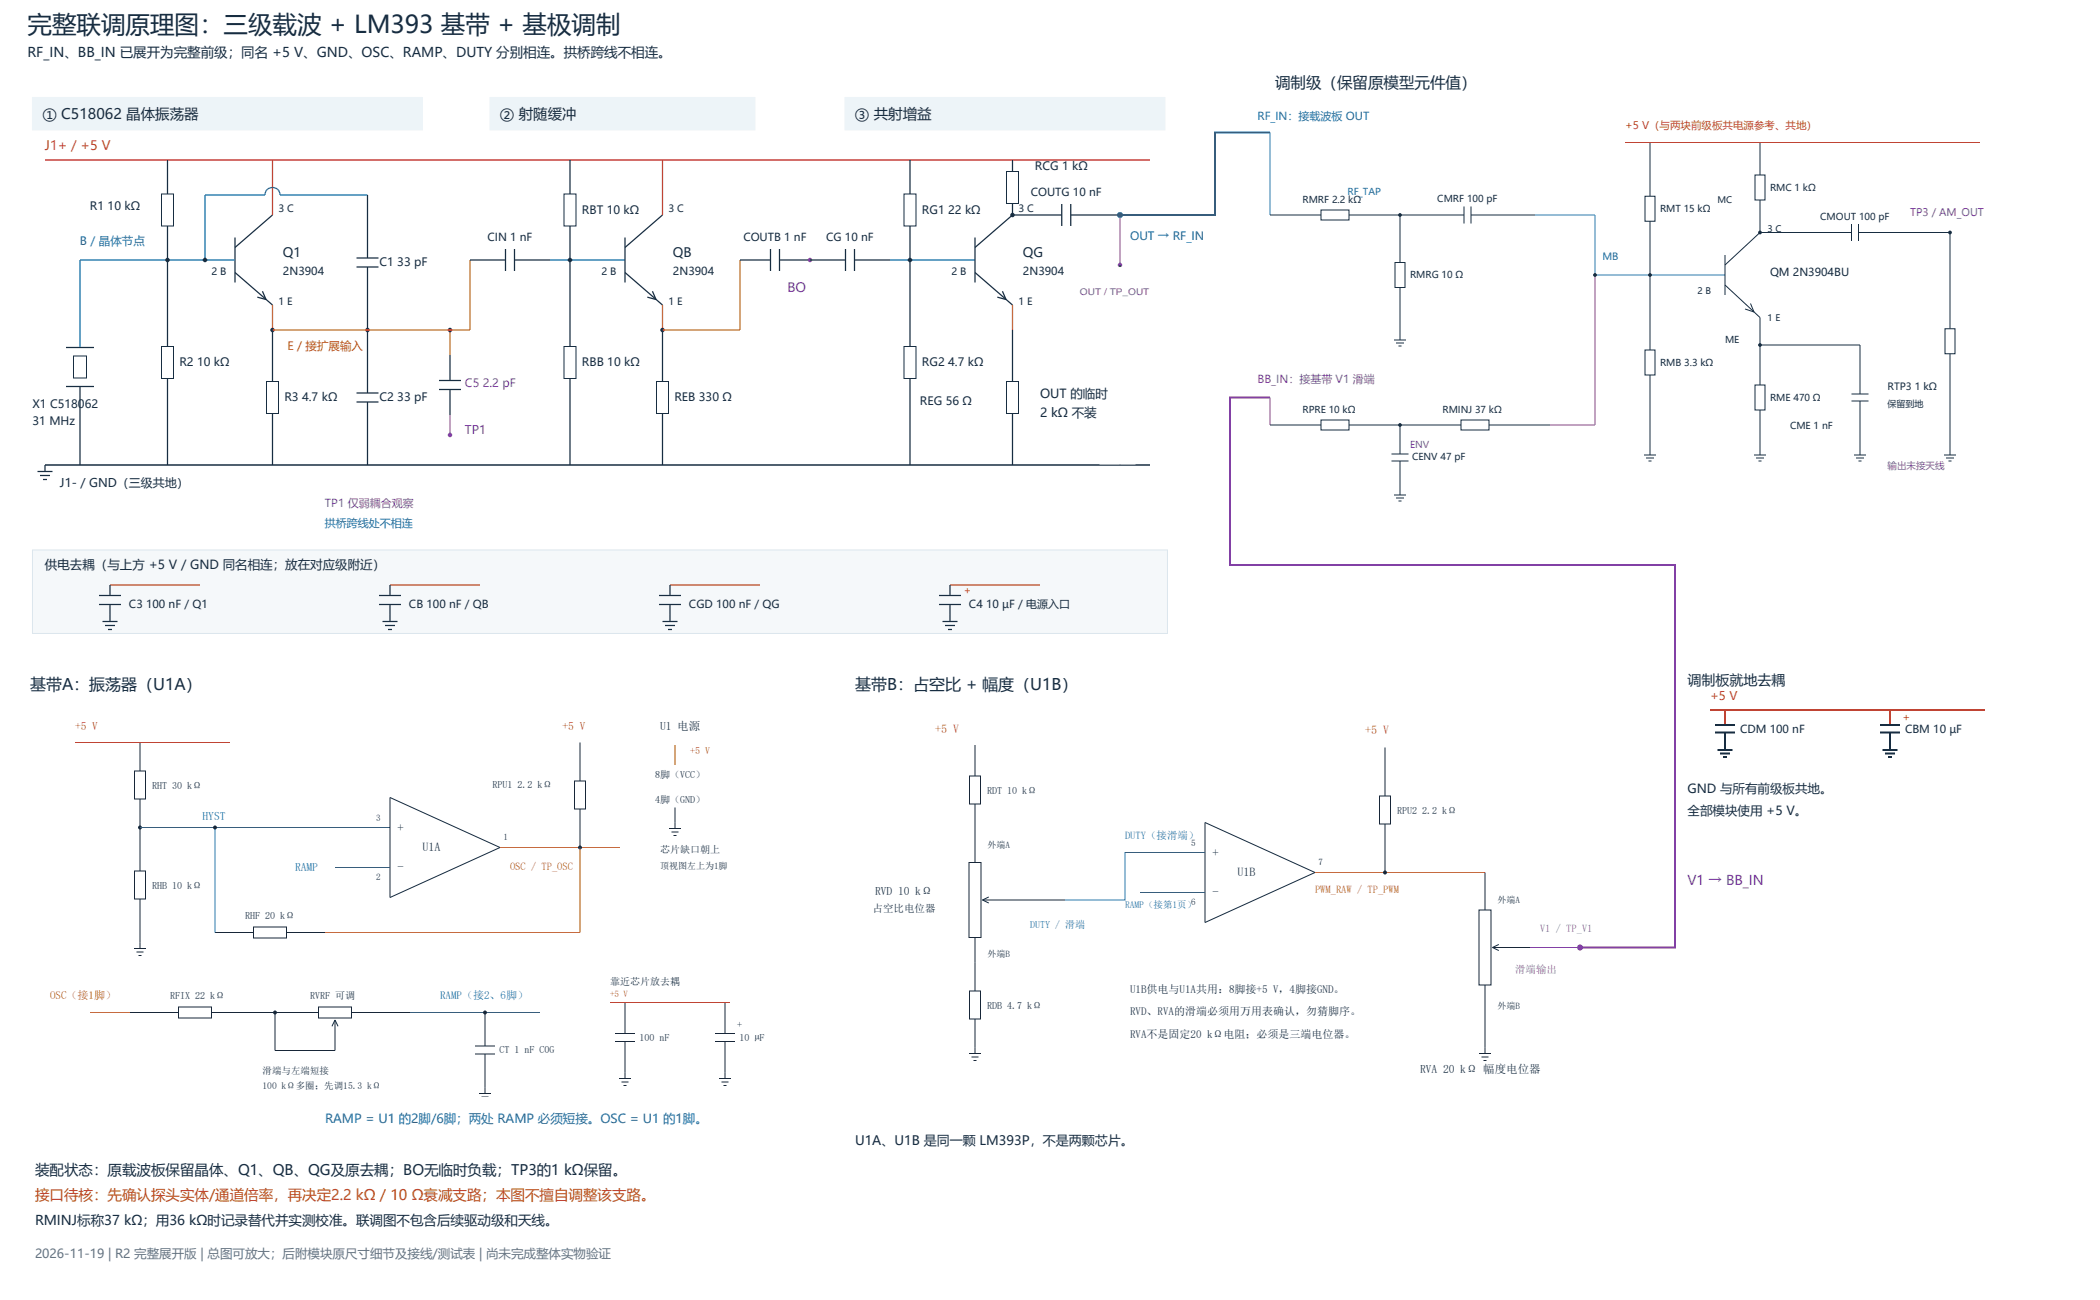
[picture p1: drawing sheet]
<svg xmlns="http://www.w3.org/2000/svg" width="1482mm" height="917mm" viewBox="0 0 1482 917" stroke-linecap="round" stroke-linejoin="round" font-family="sans-serif">
<g fill="#edf4f8" stroke="#edf4f8" stroke-width=".71" stroke-linecap="butt">
<path d="M23 69h275v23h-275z" fill-rule="evenodd"/>
<path d="M346 69h187v23h-187z" fill-rule="evenodd"/>
<path d="M596 69h226v23h-226z" fill-rule="evenodd"/>
</g>
<path d="M32 113h779" fill="none" stroke="#c43c36" stroke-width="1.1" stroke-linecap="butt"/>
<path d="M32 328h779" fill="none" stroke="#172d41" stroke-width="1.1" stroke-linecap="butt"/>
<path d="M118 113v24M192 152l-26 23M166 168v31M166 192l26 23M185 205l3 6-6-1M26 333h11M28 335h7M30 338h3M32 328v5" fill="none" stroke="#172d41" stroke-width=".88" stroke-linecap="butt"/>
<path d="M192 113v39" fill="none" stroke="#c43c36" stroke-width=".88" stroke-linecap="butt"/>
<path d="M114 137h8v22h-8z" fill-rule="evenodd" fill="#fff" stroke="#172d41" stroke-width=".71" stroke-linecap="butt"/>
<path d="M118 159v85" fill="none" stroke="#172d41" stroke-width=".88" stroke-linecap="butt"/>
<path d="M114 244h8v23h-8z" fill-rule="evenodd" fill="#fff" stroke="#172d41" stroke-width=".71" stroke-linecap="butt"/>
<path d="M118 267v61" fill="none" stroke="#172d41" stroke-width=".88" stroke-linecap="butt"/>
<path d="M56 183h110" fill="none" stroke="#146fa5" stroke-width=".88" stroke-linecap="butt"/>
<circle cx="118" cy="183" r="1.6" fill="#172d41"/>
<path d="M56 183v62" fill="none" stroke="#146fa5" stroke-width=".88" stroke-linecap="butt"/>
<path d="M47 245h19" fill="none" stroke="#172d41" stroke-width=".88" stroke-linecap="butt"/>
<path d="M52 251h9v16h-9z" fill-rule="evenodd" fill="#fff" stroke="#172d41" stroke-width=".71" stroke-linecap="butt"/>
<path d="M192 233v36M47 273h19M56 273v55" fill="none" stroke="#172d41" stroke-width=".88" stroke-linecap="butt"/>
<path d="M192 215v18" fill="none" stroke="#b36b00" stroke-width=".88" stroke-linecap="butt"/>
<path d="M188 269h8v23h-8z" fill-rule="evenodd" fill="#fff" stroke="#172d41" stroke-width=".71" stroke-linecap="butt"/>
<path d="M192 292v36" fill="none" stroke="#172d41" stroke-width=".88" stroke-linecap="butt"/>
<circle cx="192" cy="233" r="1.6" fill="#172d41"/>
<path d="M145 138v45" fill="none" stroke="#146fa5" stroke-width=".88" stroke-linecap="butt"/>
<circle cx="145" cy="183" r="1.6" fill="#172d41"/>
<path d="M145 138h42a5 5 0 0 1 5-6 5 5 0 0 1 6 6h61" fill="none" stroke="#146fa5" stroke-width=".88" stroke-linecap="butt"/>
<path d="M259 138v44M252 182h15M252 188h15M259 188v89M252 277h15M252 284h15M259 284v44" fill="none" stroke="#172d41" stroke-width=".88" stroke-linecap="butt"/>
<circle cx="259" cy="233" r="1.6" fill="#172d41"/>
<path d="M192 233h108M317 233v17" fill="none" stroke="#b36b00" stroke-width=".88" stroke-linecap="butt"/>
<circle cx="317" cy="233" r="1.6" fill="#172d41"/>
<path d="M317 250v18M310 268h15M310 275h15M317 275v18" fill="none" stroke="#172d41" stroke-width=".88" stroke-linecap="butt"/>
<path d="M317 293v14" fill="none" stroke="#8240a5" stroke-width=".88" stroke-linecap="butt"/>
<circle cx="317" cy="307" r="1.6" fill="#8240a5"/>
<path d="M332 183v50h-32" fill="none" stroke="#b36b00" stroke-width=".88" stroke-linecap="butt"/>
<path d="M402 113v24M357 176v15M363 176v15M332 183h25M363 183h25" fill="none" stroke="#172d41" stroke-width=".88" stroke-linecap="butt"/>
<path d="M388 183h53" fill="none" stroke="#146fa5" stroke-width=".88" stroke-linecap="butt"/>
<path d="M398 137h8v22h-8z" fill-rule="evenodd" fill="#fff" stroke="#172d41" stroke-width=".71" stroke-linecap="butt"/>
<path d="M402 159v85" fill="none" stroke="#172d41" stroke-width=".88" stroke-linecap="butt"/>
<path d="M398 244h8v23h-8z" fill-rule="evenodd" fill="#fff" stroke="#172d41" stroke-width=".71" stroke-linecap="butt"/>
<path d="M402 267v61" fill="none" stroke="#172d41" stroke-width=".88" stroke-linecap="butt"/>
<circle cx="402" cy="183" r="1.6" fill="#172d41"/>
<path d="M467 152l-26 23M441 168v31M441 192l26 23M460 205l3 6-6-1" fill="none" stroke="#172d41" stroke-width=".88" stroke-linecap="butt"/>
<path d="M467 113v39" fill="none" stroke="#c43c36" stroke-width=".88" stroke-linecap="butt"/>
<path d="M467 215v18" fill="none" stroke="#b36b00" stroke-width=".88" stroke-linecap="butt"/>
<circle cx="467" cy="233" r="1.6" fill="#172d41"/>
<path d="M467 233v36" fill="none" stroke="#172d41" stroke-width=".88" stroke-linecap="butt"/>
<path d="M463 269h9v23h-9z" fill-rule="evenodd" fill="#fff" stroke="#172d41" stroke-width=".71" stroke-linecap="butt"/>
<path d="M544 176v15M550 176v15M522 183h22M550 183h21M467 292v36" fill="none" stroke="#172d41" stroke-width=".88" stroke-linecap="butt"/>
<path d="M522 183v50h-55" fill="none" stroke="#b36b00" stroke-width=".88" stroke-linecap="butt"/>
<circle cx="571" cy="183" r="1.6" fill="#8240a5"/>
<path d="M642 113v24M597 176v15M603 176v15M571 183h26M603 183h25" fill="none" stroke="#172d41" stroke-width=".88" stroke-linecap="butt"/>
<path d="M628 183h60" fill="none" stroke="#146fa5" stroke-width=".88" stroke-linecap="butt"/>
<path d="M638 137h8v22h-8z" fill-rule="evenodd" fill="#fff" stroke="#172d41" stroke-width=".71" stroke-linecap="butt"/>
<path d="M642 159v85" fill="none" stroke="#172d41" stroke-width=".88" stroke-linecap="butt"/>
<path d="M638 244h8v23h-8z" fill-rule="evenodd" fill="#fff" stroke="#172d41" stroke-width=".71" stroke-linecap="butt"/>
<path d="M642 267v61" fill="none" stroke="#172d41" stroke-width=".88" stroke-linecap="butt"/>
<circle cx="642" cy="183" r="1.6" fill="#172d41"/>
<path d="M714 113v8M714 152l-26 23M688 168v31M688 192l26 23M707 205l3 6-6-1" fill="none" stroke="#172d41" stroke-width=".88" stroke-linecap="butt"/>
<path d="M710 121h9v23h-9z" fill-rule="evenodd" fill="#fff" stroke="#172d41" stroke-width=".71" stroke-linecap="butt"/>
<path d="M714 144v8" fill="none" stroke="#172d41" stroke-width=".88" stroke-linecap="butt"/>
<circle cx="714" cy="152" r="1.6" fill="#172d41"/>
<path d="M714 152h35M749 144v15M755 152h35M755 144v15" fill="none" stroke="#172d41" stroke-width=".88" stroke-linecap="butt"/>
<path d="M790 152v35" fill="none" stroke="#8240a5" stroke-width=".88" stroke-linecap="butt"/>
<circle cx="790" cy="187" r="1.6" fill="#8240a5"/>
<path d="M790 187v59M714 233v36M790 269v59" fill="none" stroke="#172d41" stroke-width=".88" stroke-linecap="butt"/>
<path d="M714 215v18" fill="none" stroke="#b36b00" stroke-width=".88" stroke-linecap="butt"/>
<path d="M710 269h9v23h-9z" fill-rule="evenodd" fill="#fff" stroke="#172d41" stroke-width=".71" stroke-linecap="butt"/>
<path d="M714 292v36" fill="none" stroke="#172d41" stroke-width=".88" stroke-linecap="butt"/>
<path d="M23 388h801v59h-801z" fill-rule="evenodd" fill="#f5f8fa" stroke="#dce5ec" stroke-width=".71" stroke-linecap="butt"/>
<path d="M78 413h63M275 413h64M473 413h63M670 413h64" fill="none" stroke="#c43c36" stroke-width=".88" stroke-linecap="butt"/>
<g fill="none" stroke="#172d41" stroke-width=".88" stroke-linecap="butt">
<path d="M78 413v7M275 413v7M473 413v7M670 413v7M70 420h15M70 427h15M72 439h11M78 427v12M267 420h16M267 427h16M270 439h10M275 427v12"/>
<path d="M465 420h15M465 427h15M467 439h11M473 427v12M663 420h15M663 427h15M665 439h11M670 427v12M74 441h7M76 444h3M272 441h7M274 444h3"/>
<path d="M469 441h7M471 444h3M667 441h7M669 444h3"/>
</g>
<g fill="#fff" stroke="#fff" stroke-width=".71" stroke-linecap="butt">
<path d="M776 189h25v138h-25z"/>
<path d="M734 261h46v35h-46z"/>
<path d="M600 349h217v27h-217z"/>
<path d="M758 194h64v32h-64z"/>
</g>
<path d="M896 93v59" fill="none" stroke="#146fa5" stroke-width=".71" stroke-linecap="butt"/>
<path d="M896 152h36" fill="none" stroke="#172d41" stroke-width=".71" stroke-linecap="butt"/>
<path d="M932 148h20v7h-20z" fill-rule="evenodd" fill="#fff" stroke="#172d41" stroke-width=".71" stroke-linecap="butt"/>
<path d="M952 152h36" fill="none" stroke="#172d41" stroke-width=".71" stroke-linecap="butt"/>
<circle cx="988" cy="152" r="1.3" fill="#172d41"/>
<path d="M988 152v33" fill="none" stroke="#172d41" stroke-width=".71" stroke-linecap="butt"/>
<path d="M984 185h7v18h-7z" fill-rule="evenodd" fill="#fff" stroke="#172d41" stroke-width=".71" stroke-linecap="butt"/>
<path d="M988 152h45M1033 146v12M1038 152h45M1038 146v12M988 203v37M984 240h8M985 242h6M987 244h2M896 300h36" fill="none" stroke="#172d41" stroke-width=".71" stroke-linecap="butt"/>
<path d="M1083 152h42v42" fill="none" stroke="#146fa5" stroke-width=".71" stroke-linecap="butt"/>
<path d="M896 280v20" fill="none" stroke="#8240a5" stroke-width=".71" stroke-linecap="butt"/>
<path d="M932 296h20v7h-20z" fill-rule="evenodd" fill="#fff" stroke="#172d41" stroke-width=".71" stroke-linecap="butt"/>
<path d="M952 300h36" fill="none" stroke="#172d41" stroke-width=".71" stroke-linecap="butt"/>
<circle cx="988" cy="300" r="1.3" fill="#172d41"/>
<path d="M1031 300h-43v20M982 320h12M982 325h12M988 325v24M984 349h8M985 351h6M987 353h2" fill="none" stroke="#172d41" stroke-width=".71" stroke-linecap="butt"/>
<path d="M1031 296h20v7h-20z" fill-rule="evenodd" fill="#fff" stroke="#172d41" stroke-width=".71" stroke-linecap="butt"/>
<path d="M1164 101v37M1051 300h43" fill="none" stroke="#172d41" stroke-width=".71" stroke-linecap="butt"/>
<path d="M1125 194v106h-31" fill="none" stroke="#8240a5" stroke-width=".71" stroke-linecap="butt"/>
<path d="M1147 101h250" fill="none" stroke="#c43c36" stroke-width=".71" stroke-linecap="butt"/>
<path d="M1161 138h7v18h-7z" fill-rule="evenodd" fill="#fff" stroke="#172d41" stroke-width=".71" stroke-linecap="butt"/>
<path d="M1164 156v91" fill="none" stroke="#172d41" stroke-width=".71" stroke-linecap="butt"/>
<path d="M1161 247h7v18h-7z" fill-rule="evenodd" fill="#fff" stroke="#172d41" stroke-width=".71" stroke-linecap="butt"/>
<path d="M1164 265v56M1160 321h8M1161 323h6M1163 325h2" fill="none" stroke="#172d41" stroke-width=".71" stroke-linecap="butt"/>
<path d="M1125 194h92" fill="none" stroke="#146fa5" stroke-width=".71" stroke-linecap="butt"/>
<g fill="#172d41">
<circle cx="1125" cy="194" r="1.3"/>
<circle cx="1164" cy="194" r="1.3"/>
</g>
<path d="M1242 101v22M1217 180v28M1242 164l-25 23M1217 201l25 23M1235 214l3 6-7-2" fill="none" stroke="#172d41" stroke-width=".71" stroke-linecap="butt"/>
<path d="M1238 123h7v18h-7z" fill-rule="evenodd" fill="#fff" stroke="#172d41" stroke-width=".71" stroke-linecap="butt"/>
<path d="M1242 141v23" fill="none" stroke="#172d41" stroke-width=".71" stroke-linecap="butt"/>
<circle cx="1242" cy="164" r="1.3" fill="#172d41"/>
<path d="M1242 224v19" fill="none" stroke="#172d41" stroke-width=".71" stroke-linecap="butt"/>
<circle cx="1242" cy="243" r="1.3" fill="#172d41"/>
<path d="M1242 243v29" fill="none" stroke="#172d41" stroke-width=".71" stroke-linecap="butt"/>
<path d="M1238 272h7v17h-7z" fill-rule="evenodd" fill="#fff" stroke="#172d41" stroke-width=".71" stroke-linecap="butt"/>
<g fill="none" stroke="#172d41" stroke-width=".71" stroke-linecap="butt">
<path d="M1306 158v12M1311 158v12M1242 164h64M1311 164h65M1242 243h70v35M1306 278h12M1242 289v32M1306 283h12M1312 283v38M1238 321h8M1239 323h6M1241 325h2"/>
<path d="M1308 321h9M1310 323h5M1311 325h2"/>
</g>
<circle cx="1376" cy="164" r="1.3" fill="#172d41"/>
<path d="M1376 164v68" fill="none" stroke="#172d41" stroke-width=".71" stroke-linecap="butt"/>
<path d="M1372 232h7v18h-7z" fill-rule="evenodd" fill="#fff" stroke="#172d41" stroke-width=".71" stroke-linecap="butt"/>
<path d="M1376 250v71M1372 321h8M1373 323h6M1375 325h2" fill="none" stroke="#172d41" stroke-width=".71" stroke-linecap="butt"/>
<path d="M53 524h109" fill="none" stroke="#c53531" stroke-width=".71" stroke-linecap="butt"/>
<path d="M99 524v20" fill="none" stroke="#172638" stroke-width=".71" stroke-linecap="butt"/>
<path d="M95 544h8v20h-8z" fill-rule="evenodd" fill="#fff" stroke="#172638" stroke-width=".71" stroke-linecap="butt"/>
<path d="M99 564v20" fill="none" stroke="#172638" stroke-width=".71" stroke-linecap="butt"/>
<circle cx="99" cy="584" r="1.4" fill="#172638"/>
<path d="M99 584v31" fill="none" stroke="#172638" stroke-width=".71" stroke-linecap="butt"/>
<path d="M95 615h8v19h-8z" fill-rule="evenodd" fill="#fff" stroke="#172638" stroke-width=".71" stroke-linecap="butt"/>
<path d="M275 563l78 35-78 35zM99 634v35M95 669h8M96 672h5M98 674h2" fill="none" stroke="#172638" stroke-width=".71" stroke-linecap="butt"/>
<path d="M99 584h176M236 612h39" fill="none" stroke="#146bb0" stroke-width=".71" stroke-linecap="butt"/>
<path d="M353 598h84" fill="none" stroke="#b66b00" stroke-width=".71" stroke-linecap="butt"/>
<circle cx="409" cy="598" r="1.4" fill="#172638"/>
<path d="M409 524v27" fill="none" stroke="#172638" stroke-width=".71" stroke-linecap="butt"/>
<path d="M405 551h8v20h-8z" fill-rule="evenodd" fill="#fff" stroke="#172638" stroke-width=".71" stroke-linecap="butt"/>
<path d="M409 571v27M152 658h27" fill="none" stroke="#172638" stroke-width=".71" stroke-linecap="butt"/>
<path d="M409 598v60h-180" fill="none" stroke="#b66b00" stroke-width=".71" stroke-linecap="butt"/>
<path d="M179 654h23v8h-23z" fill-rule="evenodd" fill="#fff" stroke="#172638" stroke-width=".71" stroke-linecap="butt"/>
<path d="M202 658h27" fill="none" stroke="#172638" stroke-width=".71" stroke-linecap="butt"/>
<path d="M152 584v74" fill="none" stroke="#146bb0" stroke-width=".71" stroke-linecap="butt"/>
<circle cx="152" cy="584" r="1.4" fill="#172638"/>
<path d="M476 526v14" fill="none" stroke="#c53531" stroke-width=".71" stroke-linecap="butt"/>
<path d="M476 570v15M472 585h8M474 587h5M475 589h2M92 714h34" fill="none" stroke="#172638" stroke-width=".71" stroke-linecap="butt"/>
<path d="M63 714h29" fill="none" stroke="#b66b00" stroke-width=".71" stroke-linecap="butt"/>
<path d="M126 710h23v8h-23z" fill-rule="evenodd" fill="#fff" stroke="#172638" stroke-width=".71" stroke-linecap="butt"/>
<path d="M149 714h76" fill="none" stroke="#172638" stroke-width=".71" stroke-linecap="butt"/>
<path d="M225 710h23v8h-23z" fill-rule="evenodd" fill="#fff" stroke="#172638" stroke-width=".71" stroke-linecap="butt"/>
<path d="M194 714v27h42v-21M236 720l3 4M236 720l-2 4M248 714h41" fill="none" stroke="#172638" stroke-width=".71" stroke-linecap="butt"/>
<circle cx="194" cy="714" r="1.4" fill="#172638"/>
<path d="M289 714h92" fill="none" stroke="#146bb0" stroke-width=".71" stroke-linecap="butt"/>
<circle cx="342" cy="714" r="1.4" fill="#172638"/>
<g fill="none" stroke="#172638" stroke-width=".71" stroke-linecap="butt">
<path d="M688 526v22M342 714v24M441 707v22M512 707v22M335 738h14M434 729h14M434 735h14M441 735v26M504 729h15M504 735h15M512 735v26M335 744h14"/>
<path d="M342 744v28M338 772h8M340 774h5M437 761h8M439 763h4M440 766h2M507 761h9M509 763h5M510 766h3"/>
</g>
<path d="M430 707h85" fill="none" stroke="#c53531" stroke-width=".71" stroke-linecap="butt"/>
<path d="M18 774h529v4h-529z" fill="#fff" stroke="#fff" stroke-width=".71"/>
<path d="M684 548h8v19h-8z" fill-rule="evenodd" fill="#fff" stroke="#172638" stroke-width=".71" stroke-linecap="butt"/>
<path d="M688 567v42" fill="none" stroke="#172638" stroke-width=".71" stroke-linecap="butt"/>
<path d="M684 609h8v52h-8z" fill-rule="evenodd" fill="#fff" stroke="#172638" stroke-width=".71" stroke-linecap="butt"/>
<path d="M693 635h58M693 635l5 2M698 633l-5 2M688 661v38" fill="none" stroke="#172638" stroke-width=".71" stroke-linecap="butt"/>
<path d="M751 635h36" fill="none" stroke="#146bb0" stroke-width=".71" stroke-linecap="butt"/>
<path d="M684 699h8v20h-8z" fill-rule="evenodd" fill="#fff" stroke="#172638" stroke-width=".71" stroke-linecap="butt"/>
<path d="M850 580l78 36-78 35zM688 719v24M684 743h8M685 746h5M687 748h2" fill="none" stroke="#172638" stroke-width=".71" stroke-linecap="butt"/>
<path d="M804 601h46M804 630h46" fill="none" stroke="#146bb0" stroke-width=".71" stroke-linecap="butt"/>
<path d="M928 616h120" fill="none" stroke="#b66b00" stroke-width=".71" stroke-linecap="butt"/>
<circle cx="977" cy="616" r="1.4" fill="#172638"/>
<path d="M977 527v35" fill="none" stroke="#172638" stroke-width=".71" stroke-linecap="butt"/>
<path d="M973 562h8v19h-8z" fill-rule="evenodd" fill="#fff" stroke="#172638" stroke-width=".71" stroke-linecap="butt"/>
<path d="M977 581v35M1048 616v26" fill="none" stroke="#172638" stroke-width=".71" stroke-linecap="butt"/>
<path d="M1044 642h8v53h-8z" fill-rule="evenodd" fill="#fff" stroke="#172638" stroke-width=".71" stroke-linecap="butt"/>
<path d="M1053 669h27M1053 669l4 2M1057 666l-4 3M1048 695v48M1044 743h8M1045 746h5M1047 748h2" fill="none" stroke="#172638" stroke-width=".71" stroke-linecap="butt"/>
<path d="M1080 669h35" fill="none" stroke="#883cad" stroke-width=".71" stroke-linecap="butt"/>
<circle cx="1115" cy="669" r="1.4" fill="#883cad"/>
<path d="M600 774h529v4h-529z" fill="#fff" stroke="#fff" stroke-width=".71"/>
<path d="M804 601h-10v34h-7" fill="none" stroke="#146bb0" stroke-width=".71" stroke-linecap="butt"/>
<path d="M896 93h-39v59h-67" fill="none" stroke="#146fa5" stroke-width="1.4" stroke-linecap="butt"/>
<circle cx="790" cy="152" r="2.1" fill="#146fa5"/>
<path d="M896 280h-28v119h314v270h-67" fill="none" stroke="#8240a5" stroke-width="1.4" stroke-linecap="butt"/>
<circle cx="1115" cy="669" r="2.1" fill="#8240a5"/>
<path d="M1206 501h195M1217 501v11M1333 501v11" fill="none" stroke="#c43c36" stroke-width="1.4" stroke-linecap="butt"/>
<path d="M1210 512h14M1210 517h14M1217 517v12M1326 512h15M1326 517h15M1333 517v12M1212 529h10M1214 532h7M1216 534h2M1328 529h11M1330 532h7M1332 534h3" fill="none" stroke="#172d41" stroke-width="1.4" stroke-linecap="butt"/>
<text font-size="17.3" fill="#172d41" x="19" y="23">完整联调原理图：三级载波 + LM393 基带 + 基极调制</text>
<text font-size="15.2" fill="#fff" x="23" y="28">C518062 晶体振荡器 + 射随缓冲 + 共射增益</text>
<g font-size="11.3" fill="#172d41">
<text x="21" y="487">基带A：振荡器（U1A）</text>
<text x="603" y="487">基带B：占空比 + 幅度（U1B）</text>
</g>
<text font-size="10.9" fill="#172d41" x="900" y="62">调制级（保留原模型元件值）</text>
<g font-size="10.2" fill="#172d41">
<text x="30" y="84">① C518062 晶体振荡器</text>
<text x="353" y="84">② 射随缓冲</text>
<text x="603" y="84">③ 共射增益</text>
<text x="25" y="829">装配状态：原载波板保留晶体、Q1、QB、QG及原去耦；BO无临时负载；TP3的1 kΩ保留。</text>
</g>
<text font-size="10.2" fill="#a55613" x="25" y="847">接口待核：先确认探头实体/通道倍率，再决定2.2 kΩ / 10 Ω衰减支路；本图不擅自调整该支路。</text>
<text font-size="9.9" fill="#172d41" x="1191" y="483">调制板就地去耦</text>
<g font-size="9.5" fill="#172d41">
<text x="19" y="40">RF_IN、BB_IN 已展开为完整前级；同名 +5 V、GND、OSC、RAMP、DUTY 分别相连。拱桥跨线不相连。</text>
<text x="25" y="864">RMINJ标称37 kΩ；用36 kΩ时记录替代并实测校准。联调图不包含后续驱动级和天线。</text>
</g>
<text font-size="9.5" fill="#8240a5" x="1191" y="624">V1 → BB_IN</text>
<text font-size="9.2" fill="#c43c36" x="32" y="106">J1+ / +5 V</text>
<g font-size="9.2" fill="#172d41">
<text x="200" y="182">Q1</text>
<text x="475" y="182">QB</text>
<text x="722" y="182">QG</text>
<text x="603" y="808">U1A、U1B 是同一颗 LM393P，不是两颗芯片。</text>
</g>
<text font-size="9.2" fill="#8240a5" x="556" y="206">BO</text>
<text font-size="8.8" fill="#dbe8ee" x="23" y="46">信号从左向右；实线已接通；黑点为连接点；全部 +5 V 与 GND 分别共网。基带模块不在此信号链内。</text>
<g font-size="8.8" fill="#172d41">
<text x="734" y="280">OUT 的临时</text>
<text x="734" y="294">2 kΩ 不装</text>
<text x="32" y="401">供电去耦（与上方 +5 V / GND 同名相连；放在对应级附近）</text>
<text x="1191" y="559">GND 与所有前级板共地。</text>
<text x="1191" y="575">全部模块使用 +5 V。</text>
</g>
<g font-size="8.8" fill="#172638">
<text x="280" y="587">+</text>
<text x="855" y="604">+</text>
<text x="280" y="615">-</text>
<text x="855" y="632">-</text>
</g>
<text font-size="8.8" fill="#146fa5" x="229" y="792">RAMP = U1 的2脚/6脚；两处 RAMP 必须短接。OSC = U1 的1脚。</text>
<text font-size="8.8" fill="#607486" x="25" y="887">2026-11-19 | R2 完整展开版 | 总图可放大；后附模块原尺寸细节及接线/测试表 | 尚未完成整体实物验证</text>
<text font-size="8.5" fill="#8240a5" x="328" y="307">TP1</text>
<text font-size="8.5" fill="#172d41" x="42" y="344">J1- / GND（三级共地）</text>
<text font-size="8.5" fill="#c43c36" x="1206" y="494">+5 V</text>
<g font-size="8.5" fill="#c53531">
<text x="660" y="517">+5 V</text>
<text x="963" y="518">+5 V</text>
</g>
<g font-size="8.5" fill="#172638">
<text x="298" y="600">U1A</text>
<text x="873" y="618">U1B</text>
</g>
<g font-size="8.1" fill="#172d41">
<text x="730" y="120">RCG 1 kΩ</text>
<text x="63" y="148">R1 10 kΩ</text>
<text x="411" y="151">RBT 10 kΩ</text>
<text x="651" y="151">RG1 22 kΩ</text>
<text x="268" y="188">C1 33 pF</text>
<text x="127" y="259">R2 10 kΩ</text>
<text x="411" y="259">RBB 10 kΩ</text>
<text x="651" y="259">RG2 4.7 kΩ</text>
<text x="23" y="288">X1 C518062</text>
<text x="201" y="283">R3 4.7 kΩ</text>
<text x="268" y="283">C2 33 pF</text>
<text x="476" y="283">REB 330 Ω</text>
<text x="649" y="286">REG 56 Ω</text>
<text x="23" y="300">31 MHz</text>
</g>
<g font-size="8.1" fill="#146fa5">
<text x="56" y="173">B / 晶体节点</text>
<text x="797" y="169">OUT → RF_IN</text>
</g>
<text font-size="8.1" fill="#b36b00" x="203" y="247">E / 接扩展输入</text>
<text font-size="8.1" fill="#8240a5" x="328" y="273">C5 2.2 pF</text>
<g font-size="8.1" fill="#c53531">
<text x="53" y="515">+5 V</text>
<text x="397" y="515">+5 V</text>
</g>
<g font-size="8.1" fill="#172638">
<text x="466" y="515">U1 电源</text>
<text x="617" y="631">RVD 10 kΩ</text>
<text x="1002" y="757">RVA 20 kΩ 幅度电位器</text>
</g>
<g font-size="8.1" fill="#146bb0">
<text x="143" y="579">HYST</text>
<text x="208" y="615">RAMP</text>
</g>
<g font-size="7.8" fill="#146fa5">
<text x="887" y="85">RF_IN：接载波板 OUT</text>
<text x="229" y="372">拱桥跨线处不相连</text>
</g>
<g font-size="7.8" fill="#172d41">
<text x="727" y="138">COUTG 10 nF</text>
<text x="344" y="170">CIN 1 nF</text>
<text x="524" y="170">COUTB 1 nF</text>
<text x="583" y="170">CG 10 nF</text>
<text x="200" y="194">2N3904</text>
<text x="475" y="194">2N3904</text>
<text x="722" y="194">2N3904</text>
<text x="1249" y="194">QM 2N3904BU</text>
<text x="91" y="429">C3 100 nF / Q1</text>
<text x="289" y="429">CB 100 nF / QB</text>
<text x="486" y="429">CGD 100 nF / QG</text>
<text x="684" y="429">C4 10 µF / 电源入口</text>
<text x="1228" y="517">CDM 100 nF</text>
<text x="1344" y="517">CBM 10 µF</text>
</g>
<g font-size="7.8" fill="#8240a5">
<text x="887" y="270">BB_IN：接基带 V1 滑端</text>
<text x="229" y="358">TP1 仅弱耦合观察</text>
</g>
<text font-size="7.8" fill="#607486" x="23" y="536">31 MHz AM 项目 | 拼接接线版 R1 | 2026-11-18 | 保留原图参数，联合带载性能待验证</text>
<g font-size="7.8" fill="#172638">
<text x="797" y="700">U1B供电与U1A共用：8脚接+5 V，4脚接GND。</text>
<text x="797" y="716">RVD、RVA的滑端必须用万用表确认，勿猜脚序。</text>
<text x="797" y="732">RVA不是固定20 kΩ电阻；必须是三端电位器。</text>
</g>
<text font-size="7.8" fill="#b66b00" x="35" y="704">OSC（接1脚）</text>
<text font-size="7.8" fill="#146bb0" x="310" y="704">RAMP（接2、6脚）</text>
<g font-size="7.4" fill="#c43c36">
<text x="1147" y="91">+5 V（与两块前级板共电源参考、共地）</text>
<text x="1342" y="508">+</text>
</g>
<text font-size="7.4" fill="#8240a5" x="1348" y="152">TP3 / AM_OUT</text>
<text font-size="7.4" fill="#146bb0" x="794" y="592">DUTY（接滑端）</text>
<g font-size="7.4" fill="#b66b00">
<text x="360" y="614">OSC / TP_OSC</text>
<text x="928" y="630">PWM_RAW / TP_PWM</text>
</g>
<text font-size="7.4" fill="#172638" x="616" y="643">占空比电位器</text>
<g font-size="7.4" fill="#883cad">
<text x="1087" y="657">V1 / TP_V1</text>
<text x="1069" y="687">滑端输出</text>
</g>
<g font-size="7.1" fill="#172d41">
<text x="196" y="150">3 C</text>
<text x="472" y="150">3 C</text>
<text x="719" y="150">3 C</text>
<text x="149" y="194">2 B</text>
<text x="424" y="194">2 B</text>
<text x="671" y="194">2 B</text>
<text x="196" y="215">1 E</text>
<text x="472" y="215">1 E</text>
<text x="719" y="215">1 E</text>
<text x="1332" y="275">RTP3 1 kΩ</text>
</g>
<text font-size="7.1" fill="#146fa5" x="1131" y="183">MB</text>
<text font-size="7.1" fill="#c43c36" x="680" y="419">+</text>
<g font-size="7.1" fill="#d7e3ed">
<text x="19" y="481">U1A、U1B 属于同一颗 TI LM393P（DIP-8）；本页与第 2 页共同组成一块基带板。</text>
<text x="601" y="481">接续第1页；RAMP接同一颗LM393的2脚/6脚。V1是基带输出，不是31 MHz射频输出。</text>
</g>
<text font-size="7.1" fill="#c53531" x="487" y="532">+5 V</text>
<g font-size="7.1" fill="#172638">
<text x="462" y="549">8脚（VCC）</text>
<text x="107" y="556">RHT 30 kΩ</text>
<text x="347" y="556">RPU1 2.2 kΩ</text>
<text x="696" y="560">RDT 10 kΩ</text>
<text x="462" y="566">4脚（GND）</text>
<text x="986" y="574">RPU2 2.2 kΩ</text>
<text x="466" y="601">芯片缺口朝上</text>
<text x="107" y="627">RHB 10 kΩ</text>
<text x="173" y="648">RHF 20 kΩ</text>
<text x="430" y="695">靠近芯片放去耦</text>
<text x="120" y="705">RFIX 22 kΩ</text>
<text x="219" y="705">RVRF 可调</text>
<text x="696" y="712">RDB 4.7 kΩ</text>
<text x="520" y="725">+</text>
<text x="451" y="734">100 nF</text>
<text x="522" y="734">10 µF</text>
<text x="352" y="743">CT 1 nF C0G</text>
</g>
<text font-size="7.1" fill="#146bb0" x="727" y="654">DUTY / 滑端</text>
<text font-size="6.7" fill="#dbe8ee" x="882" y="52">接现有载波 OUT 与基带 V1；输出 TP3 供后续驱动级使用。本页不是天线功率输出电路。</text>
<text font-size="6.7" fill="#146fa5" x="951" y="138">RF_TAP</text>
<g font-size="6.7" fill="#172d41">
<text x="1249" y="134">RMC 1 kΩ</text>
<text x="919" y="143">RMRF 2.2 kΩ</text>
<text x="1014" y="143">CMRF 100 pF</text>
<text x="1171" y="149">RMT 15 kΩ</text>
<text x="1284" y="155">CMOUT 100 pF</text>
<text x="995" y="196">RMRG 10 Ω</text>
<text x="1217" y="242">ME</text>
<text x="1171" y="258">RMB 3.3 kΩ</text>
<text x="1249" y="283">RME 470 Ω</text>
<text x="919" y="291">RPRE 10 kΩ</text>
<text x="1018" y="291">RMINJ 37 kΩ</text>
<text x="1263" y="303">CME 1 nF</text>
<text x="996" y="325">CENV 47 pF</text>
</g>
<g font-size="6.7" fill="#8240a5">
<text x="995" y="316">ENV</text>
<text x="1332" y="331">输出未接天线</text>
</g>
<text font-size="6.7" fill="#146bb0" x="794" y="640">RAMP（接第1页）</text>
<g font-size="6.7" fill="#172638">
<text x="185" y="758">滑端与左端短接</text>
<text x="185" y="768">100 kΩ多圈；先调15.3 kΩ</text>
</g>
<text font-size="6.5" fill="#8040a6" x="762" y="208">OUT / TP_OUT</text>
<g font-size="6.3" fill="#172d41">
<text x="1212" y="143">MC</text>
<text x="1247" y="163">3 C</text>
<text x="1198" y="207">2 B</text>
<text x="1247" y="226">1 E</text>
<text x="1332" y="287">保留到地</text>
</g>
<g font-size="6.3" fill="#172638">
<text x="265" y="579">3</text>
<text x="355" y="593">1</text>
<text x="697" y="598">外端A</text>
<text x="840" y="597">5</text>
<text x="930" y="610">7</text>
<text x="466" y="613">顶视图左上为1脚</text>
<text x="265" y="621">2</text>
<text x="840" y="639">6</text>
<text x="1057" y="637">外端A</text>
<text x="697" y="675">外端B</text>
<text x="1057" y="712">外端B</text>
</g>
<text font-size="6.3" fill="#c53531" x="430" y="703">+5 V</text>
<text font-size="6" fill="#65788c" x="19" y="824">31 MHz AM 项目 · 实验接线版 · 2026-11-17 · 同名网络必须相连；黑点表示连接</text>
<text font-size="5.8" fill="#146bb0" x="23" y="483">COUTB and CG retained. Remove temporary loads at BO and OUT for modulator connection.</text>
<text font-size="5.6" fill="#607486" x="882" y="399">31 MHz AM | 调制板装配版 R1 | 2026-11-19 | 现有仿真拓扑转绘，实物接口与幅度待联调</text>
</svg>
